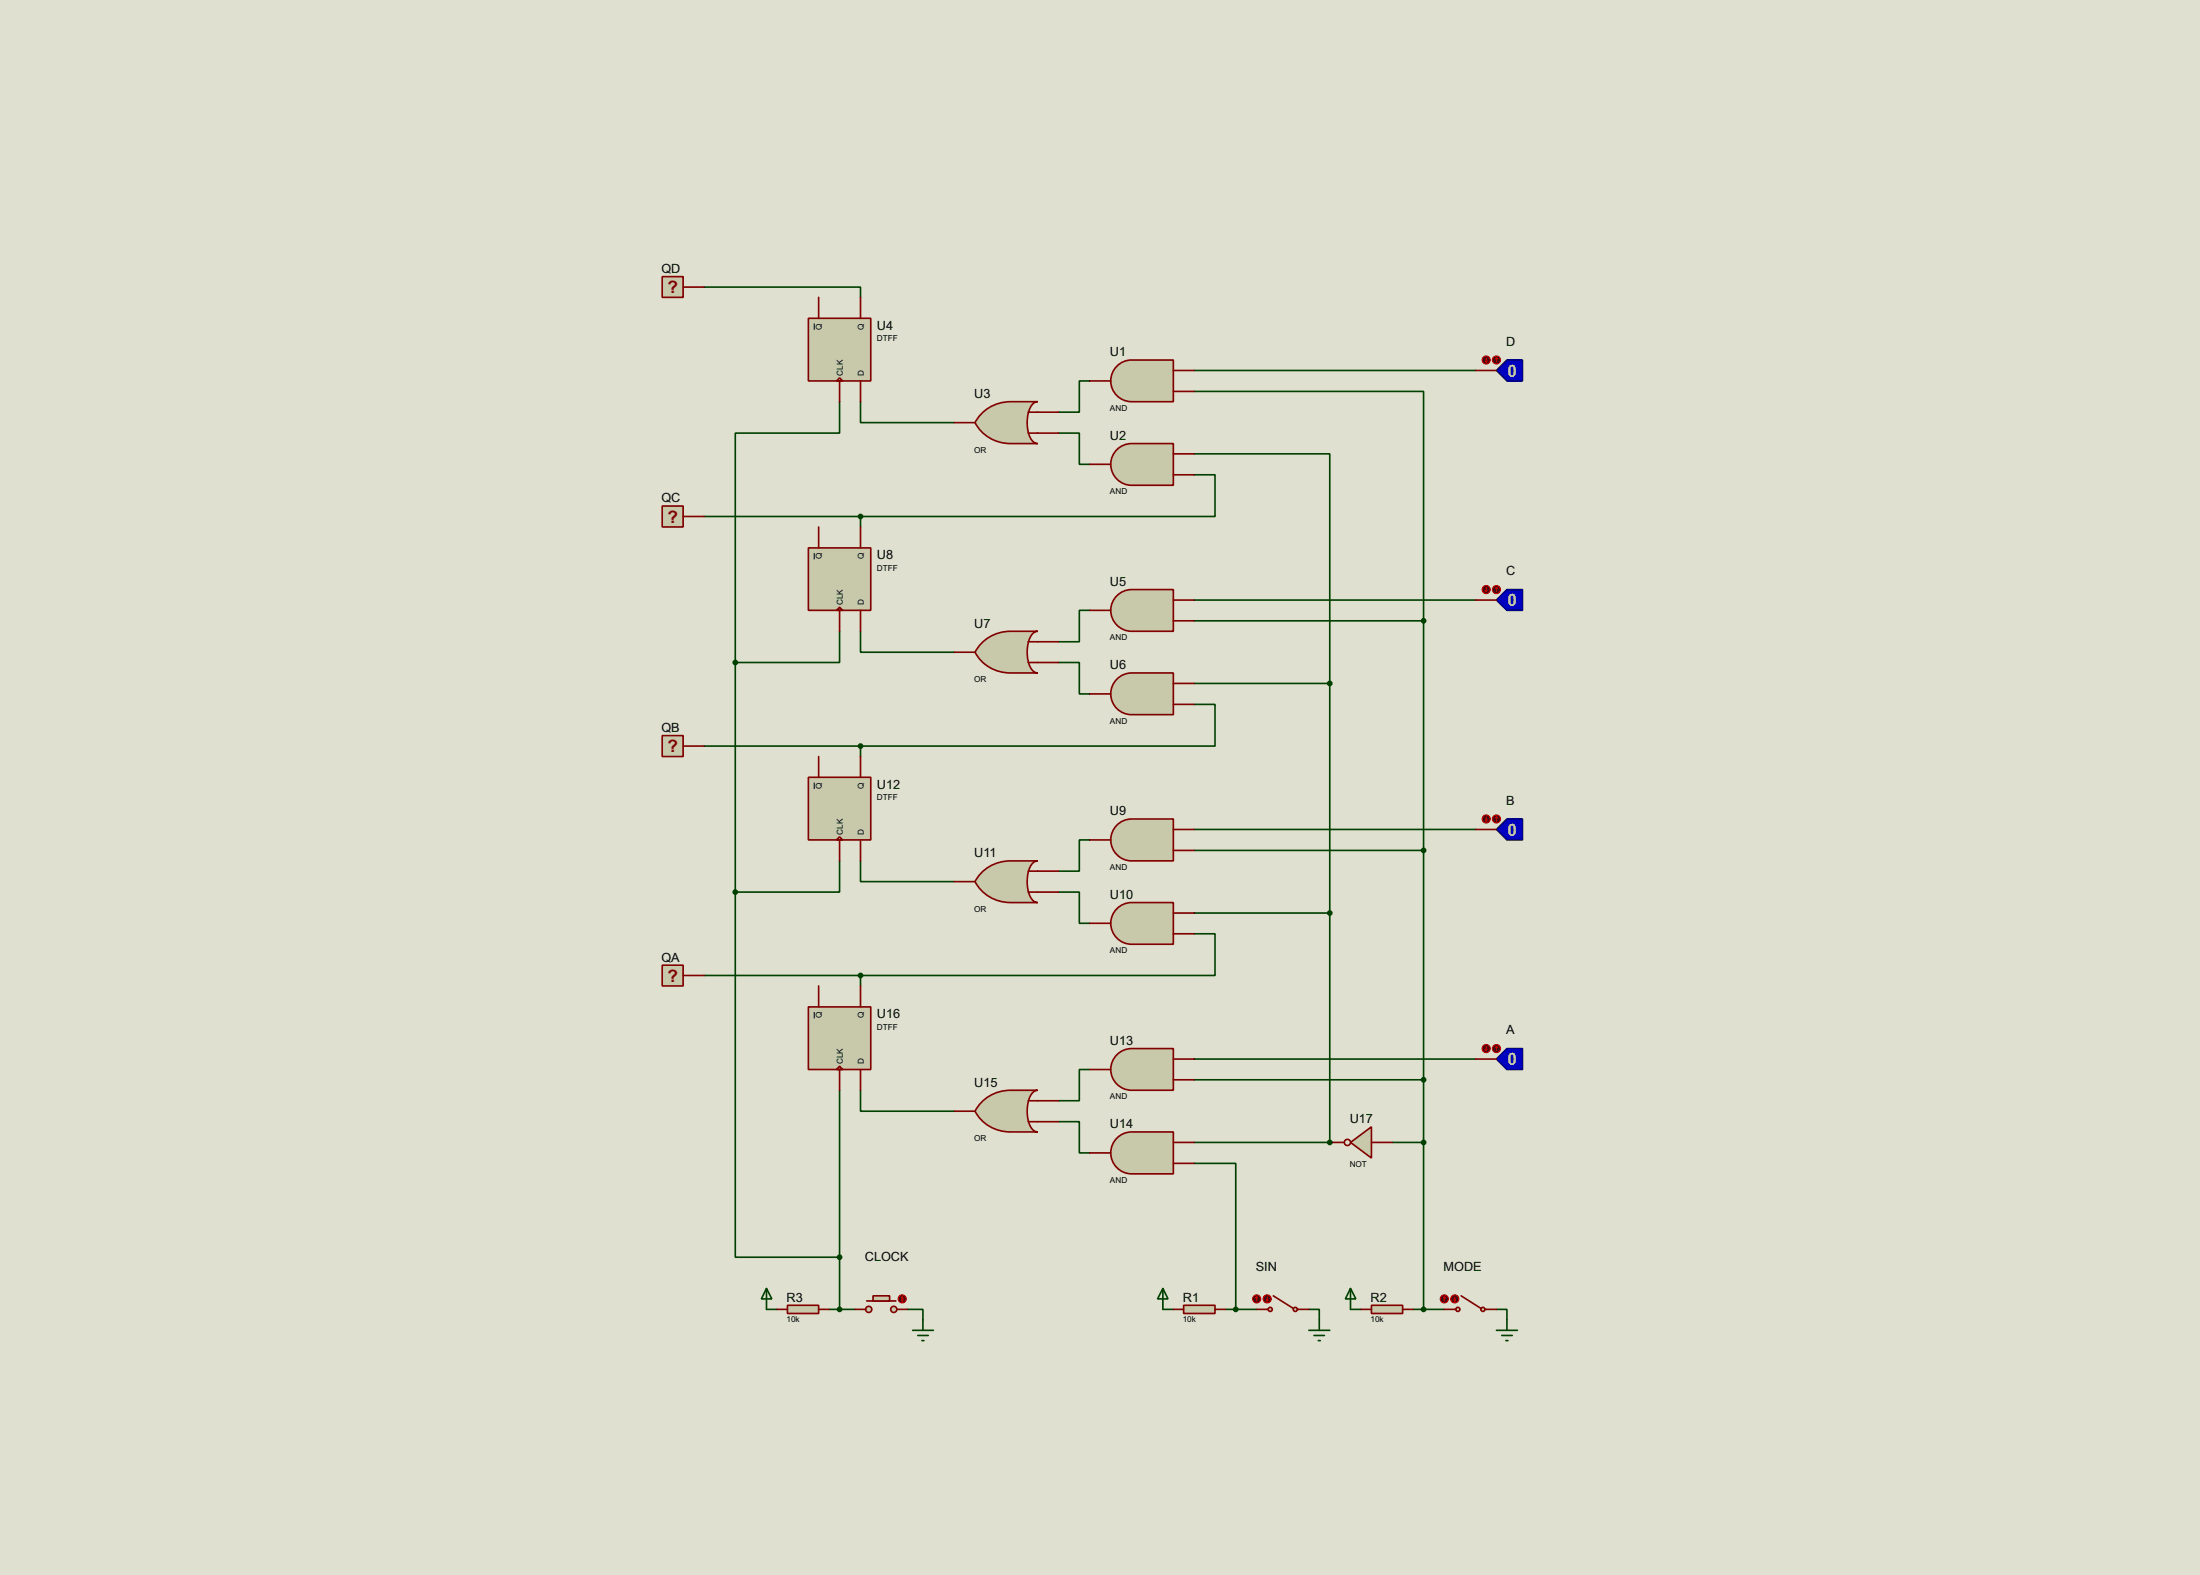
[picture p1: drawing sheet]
<svg xmlns="http://www.w3.org/2000/svg" width="536mm" height="383mm" viewBox="0 0 536 383" stroke-linecap="round" stroke-linejoin="round" font-family="sans-serif">
<path d="M0 0h535.9v383.5h-535.9z" fill="#e0e0d0"/>
<g fill="none" stroke="#004000" stroke-width=".4">
<path d="M209.6 97.8v5.1h22.9M265.5 92.8h-2.6v7.6h-5M290.9 95.3h55.9v55.9M290.9 90.2h68.6M257.9 105.5h5v7.6h2.6M209.6 153.7v5.1h22.9M265.5 148.6h-2.6v7.7h-5M290.9 146.1h68.6M290.9 151.2h55.9M346.8 151.2v111.7h-55.9M257.9 161.3h5v7.7h2.6M209.6 209.6v5.1h22.9"/>
<path d="M257.9 217.2h5v7.6h2.6M265.5 204.5h-2.6v7.6h-5M290.9 202h68.6M290.9 207.1h55.9M290.9 257.9h68.6M209.6 265.5v5.1h22.9M257.9 273.1h5v7.6h2.6M265.5 260.4h-2.6v7.6h-5M290.9 283.3h10.1v35.5M283.3 318.8h2.5M298.5 318.8h7.6M318.8 318.8h2.6v2.6"/>
<path d="M329 318.8h2.5M344.2 318.8h7.6M364.5 318.8h2.6v2.6"/>
</g>
<circle cx="323.9" cy="278.2" r=".2" fill="#004000"/>
<g fill="none" stroke="#004000" stroke-width=".4">
<path d="M171.5 69.9h38.1v2.5M204.5 97.8v7.7h-25.4v55.8M290.9 110.5h33v55.9M290.9 115.6h5.1v10.2h-86.4M171.5 125.8h38.1M209.6 125.8v2.5M204.5 153.7v7.6h-25.4M179.1 161.3v55.9M290.9 171.5h5.1v10.2h-86.4M290.9 166.4h33M323.9 166.4v111.8h-33M171.5 181.7h38.1"/>
<path d="M209.6 181.7v2.5M179.1 217.2v88.9h25.4M204.5 209.6v7.6h-25.4M171.5 237.5h38.1M209.6 237.5v2.6M290.9 227.4h5.1v10.1h-86.4M290.9 222.3h33M204.5 265.5v53.3M339.1 278.2h7.7M346.8 262.9v55.9M186.7 318.8h2.6M202 318.8h6.3"/>
<path d="M221 318.8h3.8v2.6M283.3 313.7l1.2 2.6h-2.5zM283.3 313.7v5.1M318.8 323.9h5.1M320.1 325.2h2.5M321.1 326.4h.5M321.4 321.4v2.5"/>
</g>
<path d="M272.4 88.9a5 5 0 0 1 3.2-1.2h10.2v10.1h-10.2a5.1 5.1 0 0 1-4.8-3.3 5.1 5.1 0 0 1 1.6-5.6z" fill-rule="evenodd" fill="#c8c8aa" stroke="#800000" stroke-width=".4"/>
<path d="M265.5 92.8h5.1M285.8 95.3h5.1M285.8 90.2h5.1" fill="none" stroke="#800000" stroke-width=".4"/>
<path d="M271.8 109.8a5.1 5.1 0 0 1 3.8-1.8h10.2v10.2h-10.2a5.1 5.1 0 0 1-4.6-3 5.1 5.1 0 0 1 .8-5.4z" fill-rule="evenodd" fill="#c8c8aa" stroke="#800000" stroke-width=".4"/>
<path d="M265.5 113.1h5.1M285.8 115.6h5.1M285.8 110.5h5.1" fill="none" stroke="#800000" stroke-width=".4"/>
<path d="M239.3 100.5a9.9 9.9 0 0 1 6.9-2.7h6.6a3.2 3.2 0 0 0-2.4 3.1 7.7 7.7 0 0 0 1.3 6.7l1.1 .4h-6.6a9.6 9.6 0 0 1-8.7-5.1z" fill-rule="evenodd" fill="#c8c8aa" stroke="#800000" stroke-width=".4"/>
<path d="M232.5 102.9h5M250.5 105.5h7.4M250.5 100.4h7.4" fill="none" stroke="#800000" stroke-width=".4"/>
<path d="M364.5 90.2l2.6-2.5h3.8v5.1h-3.8z" fill-rule="evenodd" fill="#0000c0" stroke="#000080" stroke-width=".4"/>
<path d="M359.5 90.2h5" fill="none" stroke="#800000" stroke-width=".4"/>
<circle cx="364.5" cy="87.7" r="1" fill="#400000" stroke="#f00" stroke-width=".24"/>
<path d="M364.5 87.2l.3 .2M364.5 87.2l-.2 .2M364.5 87.2v1" fill="none" stroke="#f00" stroke-width=".24"/>
<circle cx="362" cy="87.7" r="1" fill="#400000" stroke="#f00" stroke-width=".24"/>
<path d="M361.8 87.9l.2 .3M362 87.2v1M362.3 87.9l-.3 .3" fill="none" stroke="#f00" stroke-width=".24"/>
<path d="M196.9 77.5h15.2v15.3h-15.2z" fill="#c8c8aa" stroke="#800000" stroke-width=".4"/>
<path d="M199.4 72.4v5.1M209.6 72.4v5.1M203.8 92.8l.7-.8 .8 .8zM204.5 92.8v5M209.6 92.8v5" fill="none" stroke="#800000" stroke-width=".4"/>
<path d="M198.3 78.7v1.6" fill="none" stroke="#000" stroke-width=".24"/>
<path d="M271.8 145.4a5.1 5.1 0 0 1 3.8-1.8h10.2v10.1h-10.2a5.1 5.1 0 0 1-4.6-2.9 5.1 5.1 0 0 1 .8-5.4z" fill-rule="evenodd" fill="#c8c8aa" stroke="#800000" stroke-width=".4"/>
<path d="M265.5 148.6h5.1M285.8 151.2h5.1M285.8 146.1h5.1" fill="none" stroke="#800000" stroke-width=".4"/>
<path d="M272.4 165.1a5 5 0 0 1 3.2-1.2h10.2v10.1h-10.2a5.1 5.1 0 0 1-4.8-3.3 5.1 5.1 0 0 1 1.6-5.6z" fill-rule="evenodd" fill="#c8c8aa" stroke="#800000" stroke-width=".4"/>
<path d="M265.5 169h5.1M285.8 171.5h5.1M285.8 166.4h5.1" fill="none" stroke="#800000" stroke-width=".4"/>
<path d="M239.3 156.4a9.9 9.9 0 0 1 6.9-2.7h6.6a3.2 3.2 0 0 0-2.4 3.1 7.6 7.6 0 0 0 1.3 6.6l1.1 .5h-6.6a9.6 9.6 0 0 1-8.7-5.1z" fill-rule="evenodd" fill="#c8c8aa" stroke="#800000" stroke-width=".4"/>
<path d="M232.5 158.8h5M250.5 156.3h7.4M250.5 161.3h7.4" fill="none" stroke="#800000" stroke-width=".4"/>
<path d="M364.5 146.1l2.6-2.5h3.8v5h-3.8z" fill-rule="evenodd" fill="#0000c0" stroke="#000080" stroke-width=".4"/>
<path d="M359.5 146.1h5" fill="none" stroke="#800000" stroke-width=".4"/>
<circle cx="364.5" cy="143.6" r="1" fill="#400000" stroke="#f00" stroke-width=".24"/>
<path d="M364.5 143.1l.3 .2M364.5 143.1l-.2 .2M364.5 143.1v1" fill="none" stroke="#f00" stroke-width=".24"/>
<circle cx="362" cy="143.6" r="1" fill="#400000" stroke="#f00" stroke-width=".24"/>
<path d="M361.8 143.8l.2 .3M362 143.1v1M362.3 143.8l-.3 .3" fill="none" stroke="#f00" stroke-width=".24"/>
<path d="M196.9 133.4h15.2v15.2h-15.2z" fill="#c8c8aa" stroke="#800000" stroke-width=".4"/>
<path d="M199.4 128.3v5.1M209.6 128.3v5.1M203.8 148.6l.7-.7 .8 .7zM204.5 148.6v5.1M209.6 148.6v5.1" fill="none" stroke="#800000" stroke-width=".4"/>
<path d="M198.3 134.6v1.6" fill="none" stroke="#000" stroke-width=".24"/>
<path d="M272.4 200.6a5 5 0 0 1 3.2-1.2h10.2v10.2h-10.2a5.1 5.1 0 0 1-4.7-3.4 5.1 5.1 0 0 1 1.5-5.6z" fill-rule="evenodd" fill="#c8c8aa" stroke="#800000" stroke-width=".4"/>
<path d="M265.5 204.5h5.1M285.8 207.1h5.1M285.8 202h5.1" fill="none" stroke="#800000" stroke-width=".4"/>
<path d="M271.8 221.6a5.1 5.1 0 0 1 3.8-1.8h10.2v10.1h-10.2a5.1 5.1 0 0 1-4.6-2.9 5.1 5.1 0 0 1 .8-5.4z" fill-rule="evenodd" fill="#c8c8aa" stroke="#800000" stroke-width=".4"/>
<path d="M265.5 224.8h5.1M285.8 227.4h5.1M285.8 222.3h5.1" fill="none" stroke="#800000" stroke-width=".4"/>
<path d="M239.3 212.2a9.9 9.9 0 0 1 6.9-2.6h6.6a3.2 3.2 0 0 0-2.4 3.1 7.7 7.7 0 0 0 1.3 6.6l1.1 .5h-6.6a9.6 9.6 0 0 1-8.7-5.1z" fill-rule="evenodd" fill="#c8c8aa" stroke="#800000" stroke-width=".4"/>
<path d="M232.5 214.7h5M250.5 217.2h7.4M250.5 212.1h7.4" fill="none" stroke="#800000" stroke-width=".4"/>
<path d="M364.5 202l2.6-2.6h3.8v5.1h-3.8z" fill-rule="evenodd" fill="#0000c0" stroke="#000080" stroke-width=".4"/>
<path d="M359.5 202h5" fill="none" stroke="#800000" stroke-width=".4"/>
<circle cx="364.5" cy="199.4" r="1" fill="#400000" stroke="#f00" stroke-width=".24"/>
<path d="M364.5 198.9l.3 .3M364.5 198.9l-.2 .3M364.5 198.9v1.1" fill="none" stroke="#f00" stroke-width=".24"/>
<circle cx="362" cy="199.4" r="1" fill="#400000" stroke="#f00" stroke-width=".24"/>
<path d="M361.8 199.7l.2 .3M362 198.9v1.1M362.3 199.7l-.3 .3" fill="none" stroke="#f00" stroke-width=".24"/>
<path d="M196.9 189.3h15.2v15.2h-15.2z" fill="#c8c8aa" stroke="#800000" stroke-width=".4"/>
<path d="M199.4 184.2v5.1M209.6 184.2v5.1M203.8 204.5l.7-.7 .8 .7zM204.5 204.5v5.1M209.6 204.5v5.1" fill="none" stroke="#800000" stroke-width=".4"/>
<path d="M198.3 190.5v1.6" fill="none" stroke="#000" stroke-width=".24"/>
<path d="M272.4 256.5a5 5 0 0 1 3.2-1.2h10.2v10.2h-10.2a5.1 5.1 0 0 1-4.7-3.4 5.1 5.1 0 0 1 1.5-5.6z" fill-rule="evenodd" fill="#c8c8aa" stroke="#800000" stroke-width=".4"/>
<path d="M285.8 257.9h5.1M265.5 260.4h5.1M285.8 262.9h5.1" fill="none" stroke="#800000" stroke-width=".4"/>
<path d="M272.4 276.8a5 5 0 0 1 3.2-1.2h10.2v10.2h-10.2a5.1 5.1 0 0 1-4.7-3.4 5.1 5.1 0 0 1 1.5-5.6z" fill-rule="evenodd" fill="#c8c8aa" stroke="#800000" stroke-width=".4"/>
<path d="M285.8 278.2h5.1M265.5 280.7h5.1M285.8 283.3h5.1" fill="none" stroke="#800000" stroke-width=".4"/>
<path d="M239.3 268.1a9.9 9.9 0 0 1 6.9-2.6h6.6a3.2 3.2 0 0 0-2.4 3.1 7.6 7.6 0 0 0 1.3 6.6l1.1 .4h-6.6a9.6 9.6 0 0 1-8.7-5z" fill-rule="evenodd" fill="#c8c8aa" stroke="#800000" stroke-width=".4"/>
<path d="M232.5 270.6h5M250.5 273.1h7.4M250.5 268h7.4" fill="none" stroke="#800000" stroke-width=".4"/>
<path d="M364.5 257.9l2.6-2.6h3.8v5.1h-3.8z" fill-rule="evenodd" fill="#0000c0" stroke="#000080" stroke-width=".4"/>
<path d="M359.5 257.9h5" fill="none" stroke="#800000" stroke-width=".4"/>
<circle cx="364.5" cy="255.3" r="1" fill="#400000" stroke="#f00" stroke-width=".24"/>
<path d="M364.5 254.8l.3 .3M364.5 254.8l-.2 .3M364.5 254.8v1" fill="none" stroke="#f00" stroke-width=".24"/>
<circle cx="362" cy="255.3" r="1" fill="#400000" stroke="#f00" stroke-width=".24"/>
<path d="M361.8 255.6l.2 .2M362 254.8v1M362.3 255.6l-.3 .2" fill="none" stroke="#f00" stroke-width=".24"/>
<path d="M196.9 245.2h15.2v15.2h-15.2z" fill="#c8c8aa" stroke="#800000" stroke-width=".4"/>
<path d="M199.4 240.1v5.1M204.5 259.6l.8 .8h-1.5zM209.6 240.1v5.1M204.5 260.4v5.1M209.6 260.4v5.1" fill="none" stroke="#800000" stroke-width=".4"/>
<path d="M198.3 246.4v1.5" fill="none" stroke="#000" stroke-width=".24"/>
<path d="M288.3 317.8h7.7v2h-7.7z" fill="#c8c8aa" stroke="#800000" stroke-width=".4"/>
<path d="M285.8 318.8h2.5M296 318.8h2.5" fill="none" stroke="#800000" stroke-width=".4"/>
<g fill="#c8c8aa" stroke="#800000" stroke-width=".4">
<circle cx="309.4" cy="318.8" r=".5"/>
<circle cx="315.5" cy="318.8" r=".5"/>
</g>
<path d="M306.1 318.8h2.8M310.2 315.5l4.8 3.1M316 318.8h2.8" fill="none" stroke="#800000" stroke-width=".4"/>
<circle cx="308.6" cy="316.3" r="1" fill="#400000" stroke="#f00" stroke-width=".24"/>
<path d="M308.4 316.5l.3 .3M308.7 315.8v1M308.9 316.5l-.2 .3" fill="none" stroke="#f00" stroke-width=".24"/>
<circle cx="306.1" cy="316.3" r="1" fill="#400000" stroke="#f00" stroke-width=".24"/>
<path d="M306.1 315.8l.3 .2M306.1 315.8l-.2 .2M306.1 315.8v1" fill="none" stroke="#f00" stroke-width=".24"/>
<path d="M329 313.7l1.3 2.6h-2.6zM329 313.7v5.1M364.5 323.9h5.1M365.8 325.2h2.6M366.8 326.4h.5M367.1 321.4v2.5" fill="none" stroke="#004000" stroke-width=".4"/>
<path d="M334.1 317.8h7.6v2h-7.6z" fill="#c8c8aa" stroke="#800000" stroke-width=".4"/>
<path d="M331.5 318.8h2.6M341.7 318.8h2.5" fill="none" stroke="#800000" stroke-width=".4"/>
<g fill="#c8c8aa" stroke="#800000" stroke-width=".4">
<circle cx="355.1" cy="318.8" r=".5"/>
<circle cx="361.2" cy="318.8" r=".5"/>
</g>
<path d="M351.8 318.8h2.8M355.9 315.5l4.8 3.1M361.8 318.8h2.7" fill="none" stroke="#800000" stroke-width=".4"/>
<circle cx="354.3" cy="316.3" r="1" fill="#400000" stroke="#f00" stroke-width=".24"/>
<path d="M354.1 316.5l.3 .3M354.4 315.8v1M354.6 316.5l-.2 .3" fill="none" stroke="#f00" stroke-width=".24"/>
<circle cx="351.8" cy="316.3" r="1" fill="#400000" stroke="#f00" stroke-width=".24"/>
<path d="M351.8 315.8l.3 .2M351.8 315.8l-.2 .2M351.8 315.8v1" fill="none" stroke="#f00" stroke-width=".24"/>
<g fill="#004000" stroke="#004000" stroke-width=".4">
<circle cx="346.7" cy="318.8" r=".5"/>
<circle cx="346.7" cy="151.2" r=".5"/>
<circle cx="346.7" cy="207.1" r=".5"/>
<circle cx="346.7" cy="262.9" r=".5"/>
<circle cx="301" cy="318.8" r=".5"/>
</g>
<path d="M329 278.2l5.1-3.8v7.6z" fill="#c8c8aa" stroke="#800000" stroke-width=".4"/>
<g fill="none" stroke="#800000" stroke-width=".4">
<path d="M323.9 278.2h3.6M334.1 278.2h5"/>
<circle cx="328.2" cy="278.2" r=".75"/>
</g>
<g fill="#004000" stroke="#004000" stroke-width=".4">
<circle cx="323.9" cy="278.2" r=".5"/>
<circle cx="346.7" cy="278.2" r=".5"/>
<circle cx="323.9" cy="222.3" r=".5"/>
<circle cx="323.9" cy="166.4" r=".5"/>
</g>
<path d="M161.3 123.2h5.1v5.1h-5.1z" fill-rule="evenodd" fill="#c8c8aa" stroke="#800000" stroke-width=".4"/>
<path d="M166.4 125.8h5.1" fill="none" stroke="#800000" stroke-width=".4"/>
<path d="M161.3 179.1h5.1v5.1h-5.1z" fill-rule="evenodd" fill="#c8c8aa" stroke="#800000" stroke-width=".4"/>
<path d="M166.4 181.7h5.1" fill="none" stroke="#800000" stroke-width=".4"/>
<path d="M161.3 235h5.1v5.1h-5.1z" fill-rule="evenodd" fill="#c8c8aa" stroke="#800000" stroke-width=".4"/>
<path d="M166.4 237.5h5.1" fill="none" stroke="#800000" stroke-width=".4"/>
<g fill="#004000" stroke="#004000" stroke-width=".4">
<circle cx="209.6" cy="125.8" r=".5"/>
<circle cx="209.6" cy="181.7" r=".5"/>
<circle cx="209.6" cy="237.5" r=".5"/>
</g>
<path d="M161.3 67.4h5.1v5h-5.1z" fill-rule="evenodd" fill="#c8c8aa" stroke="#800000" stroke-width=".4"/>
<path d="M166.4 69.9h5.1" fill="none" stroke="#800000" stroke-width=".4"/>
<path d="M186.7 313.7l1.3 2.6h-2.5zM186.7 313.7v5.1M222.3 323.9h5.1M223.6 325.2h2.5M224.6 326.4h.5M224.8 321.4v2.5" fill="none" stroke="#004000" stroke-width=".4"/>
<path d="M191.8 317.8h7.6v2h-7.6z" fill="#c8c8aa" stroke="#800000" stroke-width=".4"/>
<path d="M189.3 318.8h2.5M199.4 318.8h2.6" fill="none" stroke="#800000" stroke-width=".4"/>
<g fill="#004000" stroke="#004000" stroke-width=".4">
<circle cx="204.5" cy="306.1" r=".5"/>
<circle cx="179.1" cy="161.3" r=".5"/>
<circle cx="179.1" cy="217.2" r=".5"/>
</g>
<g fill="#c8c8aa" stroke="#800000" stroke-width=".4">
<circle cx="217.7" cy="318.8" r=".75"/>
<circle cx="211.6" cy="318.8" r=".75"/>
</g>
<path d="M211.1 316.8h7.1" fill="none" stroke="#800000" stroke-width=".4"/>
<path d="M212.7 315.5h4v1.3h-4z" fill="#c8c8aa" stroke="#800000" stroke-width=".4"/>
<path d="M208.3 318.8h2.6M218.5 318.8h2.5" fill="none" stroke="#800000" stroke-width=".4"/>
<circle cx="219.7" cy="316.3" r="1" fill="#400000" stroke="#f00" stroke-width=".24"/>
<path d="M219.5 316.5l.3 .3M219.8 315.8v1M219.8 315.8l-.3 .2M219.8 315.8l.2 .2M220 316.5l-.2 .3" fill="none" stroke="#f00" stroke-width=".24"/>
<circle cx="204.5" cy="318.8" r=".5" fill="#004000" stroke="#004000" stroke-width=".4"/>
<g font-size="4.2" fill="#800000">
<text x="162.6" y="71.4">?</text>
<text x="162.6" y="127.3">?</text>
<text x="162.6" y="183.2">?</text>
<text x="162.6" y="239">?</text>
</g>
<g font-size="4.2" fill="#c0c0c0">
<text x="367.2" y="91.7">0</text>
<text x="367.2" y="147.6">0</text>
<text x="367.2" y="203.5">0</text>
<text x="367.2" y="259.4">0</text>
</g>
<g font-size="3.1">
<text x="161.1" y="66.5">QD</text>
<text x="213.6" y="80.3">U4</text>
<text x="270.4" y="86.8">U1</text>
<text x="366.9" y="84.2">D</text>
<text x="237.3" y="96.9">U3</text>
<text x="270.4" y="107.1">U2</text>
<text x="161.1" y="122.3">QC</text>
<text x="213.6" y="136.2">U8</text>
<text x="270.4" y="142.7">U5</text>
<text x="366.9" y="140.1">C</text>
<text x="237.3" y="152.8">U7</text>
<text x="270.4" y="163">U6</text>
<text x="161.1" y="178.2">QB</text>
<text x="213.6" y="192">U12</text>
<text x="366.9" y="196">B</text>
<text x="270.4" y="198.5">U9</text>
<text x="237.3" y="208.7">U11</text>
<text x="270.4" y="218.9">U10</text>
<text x="161.1" y="234.1">QA</text>
<text x="213.6" y="247.9">U16</text>
<text x="366.9" y="251.9">A</text>
<text x="270.4" y="254.4">U13</text>
<text x="237.3" y="264.6">U15</text>
<text x="270.4" y="274.7">U14</text>
<text x="328.8" y="273.5">U17</text>
<text x="210.7" y="307">CLOCK</text>
<text x="305.9" y="309.5">SIN</text>
<text x="351.6" y="309.5">MODE</text>
<text x="191.6" y="316.9">R3</text>
<text x="288.1" y="316.9">R1</text>
<text x="333.9" y="316.9">R2</text>
</g>
<g font-size="2">
<text x="200.2" y="80.3" transform="rotate(-90 200.2 80.3)">Q</text>
<text x="210.4" y="80.3" transform="rotate(-90 210.4 80.3)">Q</text>
<text x="213.6" y="83.1">DTFF</text>
<text x="205.3" y="91.5" transform="rotate(-90 205.3 91.5)">CLK</text>
<text x="210.4" y="91.5" transform="rotate(-90 210.4 91.5)">D</text>
<text x="270.4" y="100">AND</text>
<text x="237.3" y="110.2">OR</text>
<text x="270.4" y="120.3">AND</text>
<text x="200.2" y="136.2" transform="rotate(-90 200.2 136.2)">Q</text>
<text x="210.4" y="136.2" transform="rotate(-90 210.4 136.2)">Q</text>
<text x="213.6" y="139">DTFF</text>
<text x="205.3" y="147.4" transform="rotate(-90 205.3 147.4)">CLK</text>
<text x="210.4" y="147.4" transform="rotate(-90 210.4 147.4)">D</text>
<text x="270.4" y="155.9">AND</text>
<text x="237.3" y="166">OR</text>
<text x="270.4" y="176.2">AND</text>
<text x="200.2" y="192.1" transform="rotate(-90 200.2 192.1)">Q</text>
<text x="210.4" y="192.1" transform="rotate(-90 210.4 192.1)">Q</text>
<text x="213.6" y="194.8">DTFF</text>
<text x="205.3" y="203.3" transform="rotate(-90 205.3 203.3)">CLK</text>
<text x="210.4" y="203.3" transform="rotate(-90 210.4 203.3)">D</text>
<text x="270.4" y="211.8">AND</text>
<text x="237.3" y="221.9">OR</text>
<text x="270.4" y="232.1">AND</text>
<text x="200.2" y="247.9" transform="rotate(-90 200.2 247.9)">Q</text>
<text x="210.4" y="247.9" transform="rotate(-90 210.4 247.9)">Q</text>
<text x="213.6" y="250.7">DTFF</text>
<text x="205.3" y="259.1" transform="rotate(-90 205.3 259.1)">CLK</text>
<text x="210.4" y="259.1" transform="rotate(-90 210.4 259.1)">D</text>
<text x="270.4" y="267.6">AND</text>
<text x="237.3" y="277.8">OR</text>
<text x="270.4" y="288">AND</text>
<text x="328.8" y="284.1">NOT</text>
<text x="191.6" y="322">10k</text>
<text x="288.1" y="322">10k</text>
<text x="333.9" y="322">10k</text>
</g>
</svg>
